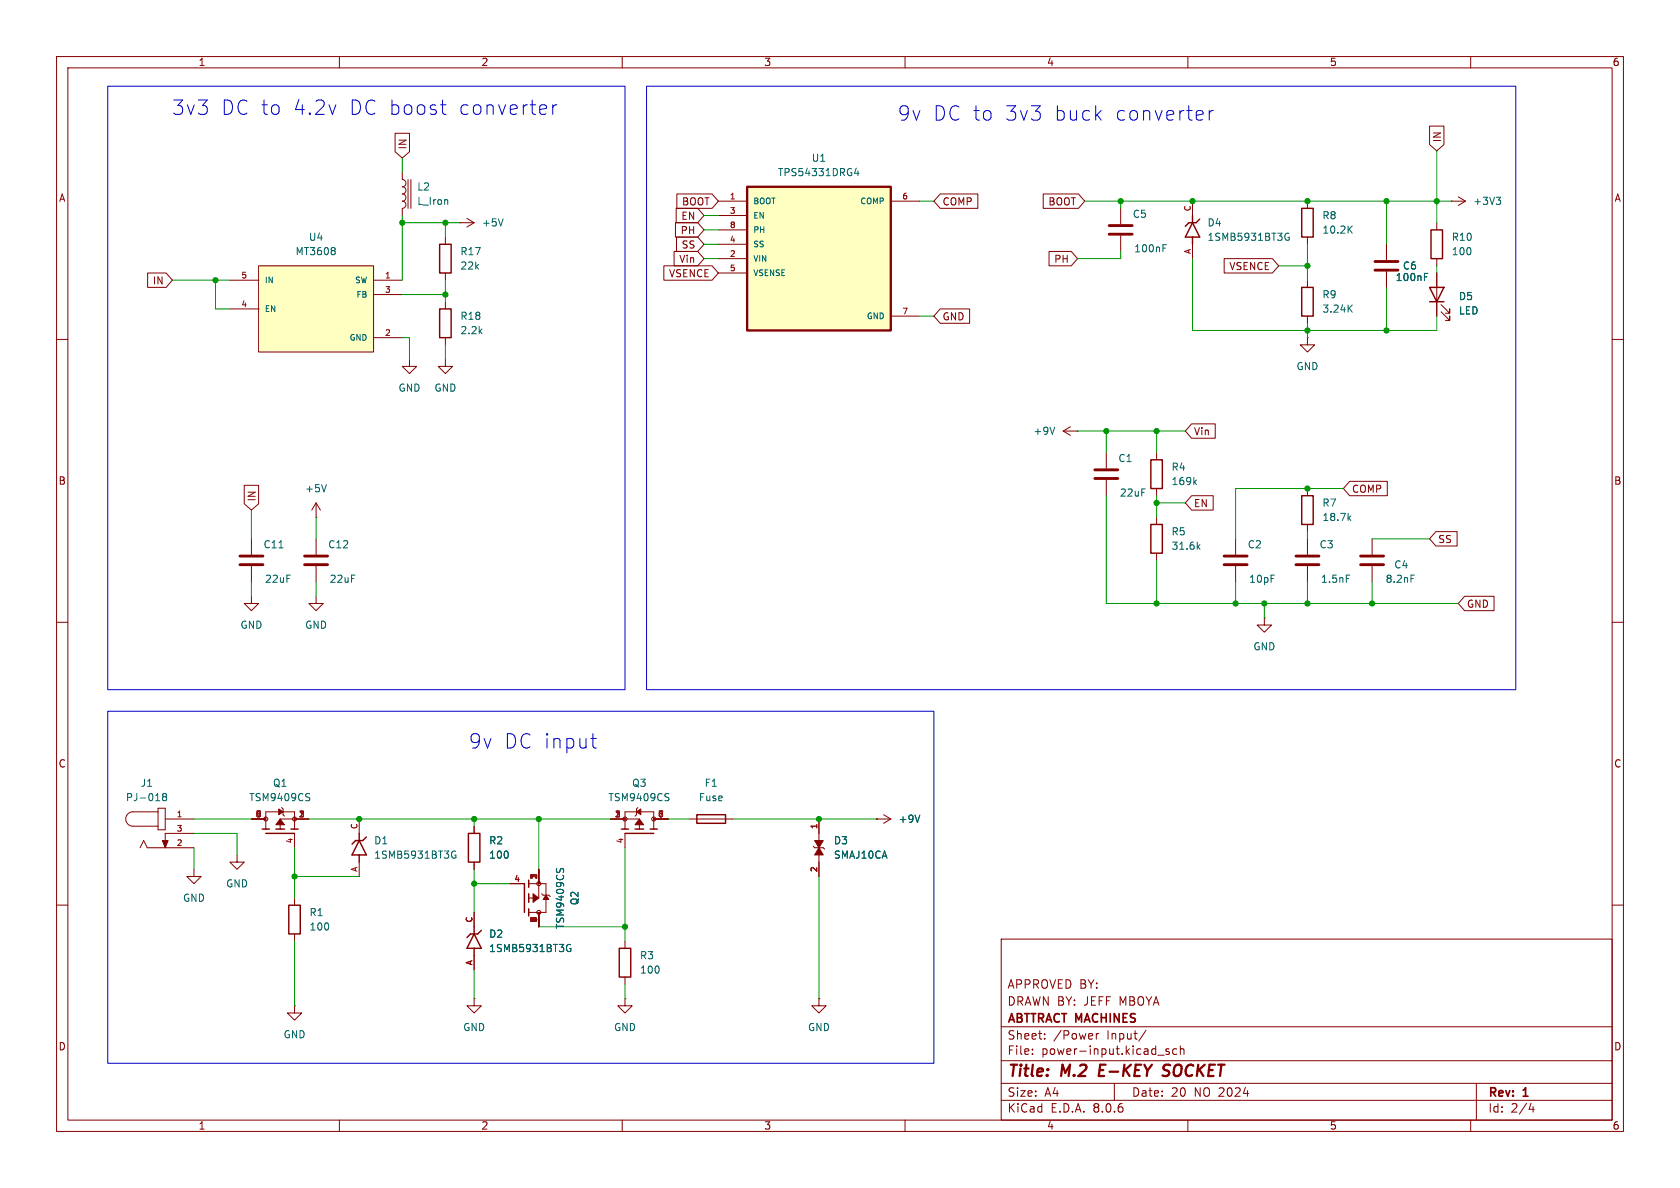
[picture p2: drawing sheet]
<svg xmlns="http://www.w3.org/2000/svg" width="297mm" height="210mm" viewBox="0 0 297 210" stroke-linecap="round" stroke-linejoin="round" font-family="sans-serif">
<g fill="none" stroke="#840000" stroke-width=".18">
<path d="M10 10h277v190h-277zM12 12h273v186h-273zM60 10v2M110 10v2M160 10v2M210 10v2M260 10v2M71.1 35.6a.64 .64 0 0 1 .7 .6 .64 .64 0 0 1-.7 .6v1.3M71.1 30.5v1.2a.64 .64 0 0 1 .7 .7 .64 .64 0 0 1-.7 .6 .64 .64 0 0 1 .7 .6 .64 .64 0 0 1-.7 .7 .64 .64 0 0 1 .7 .6 .64 .64 0 0 1-.7 .7M72.1 31.8v5M72.6 31.8v5M81.3 39.4h.1"/>
<path d="M81.3 39.4h2.5M82.5 38.6l1.3 .8M83.8 39.4l-1.3 .7M198.1 36.8v2.8M210.8 35.6v2.5M231.1 35.6v1.2M254 39.4v1.2M256.5 35.6h.1M256.5 35.6h2.6M257.8 34.8l1.3 .8M259.1 35.6l-1.3 .7M10 60h2"/>
<path d="M78.7 41.9v1.3M78.7 48.3v1.2M78.7 53.3v1.3M78.7 59.7v1.3M198.1 41.7v2.8M210.8 43.2v2.5M231.1 59.7v1.3h1.3l-1.3 1.2-1.2-1.2h1.2M231.1 59.7h.1M231.1 41.9v1.3M231.1 49.5v1.3M231.1 55.9v1.3M245.1 43.2v2.8"/>
<path d="M245.1 48v2.8M254 45.7v1.3M254 48.3v7.6M254.8 55.1l1.5 1.5v-.7v.7h-.8M254.8 53.8l1.5 1.6v-.8v.8h-.8M285 60h2M72.4 63.5v1.3h1.3l-1.3 1.2-1.3-1.2h1.3M78.7 63.5v1.3h1.3l-1.3 1.2-1.2-1.2h1.2M44.4 95.3v2.7M55.9 91.4h.1M55.9 88.9l-.8 1.3M55.9 88.9v2.5"/>
<path d="M55.9 88.9l.7 1.3M195.6 80v2.8M195.6 84.8v2.8M204.5 80v1.3M204.5 86.4v1.2M204.5 91.4v1.3M204.5 97.8v1.3M218.4 95.3v2.7M231.1 86.4v1.2M231.1 92.7v1.3M231.1 95.3v2.7M242.6 95.3v2.7"/>
<path d="M10 110h2M44.4 105.4v1.3h1.3l-1.3 1.3-1.2-1.3h1.2M44.4 100.1v2.8M55.9 105.4v1.3h1.2l-1.2 1.3-1.3-1.3h1.3M218.4 100.1v2.8M231.1 100.1v2.8M242.6 100.1v2.8M285 110h2M10 160h2M24.8 149.9l.6-1.3 .6 1.3h8.3M27.9 143.5h-4.4a1.27 1.27 0 0 0-1.3 1.3 1.27 1.27 0 0 0 1.3 1.3h4.4M27.9 142.9h1.3v3.8h-1.3z"/>
<path d="M29.2 144.8h5.1M34.3 153.7v1.2h1.3l-1.3 1.3-1.3-1.3h1.3M34.3 147.3h-5.1v2.6M41.9 151.1v1.3h1.3l-1.3 1.3-1.3-1.3h1.3M44.4 144.8h2.6M47 146.6v-3.1h5.1v3.1M49.8 142.7l.2 .3v1l.3 .3M52.1 147.3v2.6M52.1 158.8v1.2M54.6 144.8h-5.1v1.8M63.5 144.8v2.5M63.5 152.4v2.5"/>
<path d="M83.8 146.1v1.2M83.8 152.4v1.3M90.2 156.2h2.5M93.5 156.2h3v5.1h-3M95.2 153.7v5.1h-1.7M95.8 158l.2 .2h1l.3 .3M107.9 144.8h5.1v1.8M110.5 146.6v-3.1h5.1v3.1M110.5 147.3v2.6M112.8 142.7l-.3 .3v1l-.2 .3M115.6 144.8h2.5M121.9 144.8h7.6"/>
<path d="M143.8 149.6l.2 .3h1.5l.3 .2M144.8 144.8v3.8M144.8 151.1v3.8M154.9 144.8h.1M154.9 144.8h2.6M156.2 144l1.3 .8M157.5 144.8l-1.3 .7M285 160h2M52.1 177.8v1.3h1.2l-1.2 1.2-1.3-1.2h1.3M52.1 177.8h.1M52.1 165.1v1.3M83.8 176.5v1.3h1.3l-1.3 1.3-1.3-1.3h1.3"/>
<path d="M83.8 176.5h.1M83.8 161.3v2.5M83.8 168.9v2.6M95.2 161.3v2.5M110.5 176.5v1.3h1.3l-1.3 1.3-1.3-1.3h1.3M110.5 176.5h.1M110.5 166.4v1.2M110.5 172.7v1.3M144.8 176.5v1.3h1.2l-1.2 1.3-1.3-1.3h1.3M144.8 176.5h.1M177 166h108v32h-108zM60 198v2"/>
<path d="M110 198v2M160 198v2M177 194.5h108M177 191.5h108M177 187.5h108M177 181.5h108M182.5 186.3v.1M182.5 185.5v.1M184.7 183.6v.1M184.7 182.8v.1M193.8 182.7v1M194.2 182.7l-.2 .1-.2 .2"/>
<path d="M197 191.5v3M202.6 182.1l-1.3 2M204.7 186.5h1.1M206.7 185.5l-.4-.1-.2 .2 .1 .2 .5 .2v.3h-.6M208 185.5l-.4-.1-.3 .3v.4l.2 .2h.5M208.7 185.5l.2-.1 .3 .1 .1 .9M208.7 184.9v1.5M210 198v2M260 198v2M261 191.5v6.5M270.7 195l-.4 1.1h.9M271 195.6v1"/>
<circle cx="47" cy="144.8" r=".36"/>
<circle cx="52.1" cy="144.8" r=".36"/>
<circle cx="95.2" cy="156.2" r=".36"/>
<circle cx="110.5" cy="144.8" r=".36"/>
<circle cx="115.6" cy="144.8" r=".36"/>
<circle cx="95.2" cy="161.3" r=".36"/>
</g>
<path d="M194.5 188.2l-.2 2h.9M206.6 190a.85 .85 0 0 1-1.1 .1M206.6 188.2l-.7 .1a.46 .46 0 0 0-.2 .5 .46 .46 0 0 0 .3 .4l.6 .2" fill="none" stroke="#840000" stroke-width=".4"/>
<g fill="#840000" stroke="#840000" stroke-width=".18">
<path d="M144 148.6h1.5l-.7 1.3z"/>
<path d="M144.8 149.9l.7 1.2h-1.5z"/>
<path d="M28.7 148.6h1l-.5 1.3z"/>
<path d="M49.5 144.8l.8 1h-1.5z"/>
<path d="M49.3 143l.7 .5-.7 .5z"/>
<path d="M94.2 158l1 .8-1 .7z"/>
<path d="M96.5 158.2l.5 .8h-1z"/>
<path d="M113 144.8l.8 1h-1.5z"/>
<path d="M112.5 143.5l.8-.5v1z"/>
</g>
<g fill="none" stroke="#006464" stroke-width=".18">
<path d="M89 38.7l-.5 1.2M239.1 39.9l-.8 .8M264.5 34.9h.8l-.4 .5M265.1 35.4l.2 .2v.3l-.2 .2M205.6 43.9h.4M205.6 43.3h.6M227.7 41.9h.2v.5h-.5l-.2-.2M227.9 41.3h-.5l-.2 .2M238.5 54.5l.6 .7M238.5 40.5l.6 .7M239.1 53.9l-.8 .7M251.8 48.9h.4"/>
<path d="M251.8 48.3h.6M49.3 96.8h.7M57.7 85.7l-.4 1.2M211.2 85.2l.3 .5M211.5 84.8l-.4 .5M211.8 96.6l.3 .5M212.1 96.3l-.4 .4M238.4 91.5l.4 .5M238.8 91.2l-.5 .5M238 101.7h.6M249.4 101.7h.6M29 140.8l-.3-.2 .3-.3h.2l.3 .2-.3 .3"/>
<path d="M29 140.8l-.3 .3 .1 .3 .2 .1h.3l.2-.2v-.2l-.3-.3M29 140.8h.2M54.5 140.9l.3 .3-.3 .3M54.6 140.3h.2M80.4 151.2h.2l-.1 .4h-.4l-.2-.2M80.5 150.5h-.4l-.2 .2M98.4 153.5v.2M99 153.8l.3-.3 .3 .3M118 140.9l.3 .3-.3 .3M118.1 140.3h.2M162.6 144.1l-.4 1.3M100.7 167.7h.2v.5h-.5l-.2-.3"/>
<path d="M100.9 167h-.5l-.2 .3"/>
</g>
<g fill="none" stroke="#840000" stroke-width=".25">
<path d="M210.8 38.1v1.3M210.8 39.4l1.3 2.5h-2.6zM212.1 38.7l-.6 .7h-1.3l-.7 .6M230.1 36.8h2.1v5.1h-2.1zM77.7 43.2h2.1v5.1h-2.1zM77.7 54.6h2.1v5.1h-2.1zM210.8 41.9v1.3M230.1 50.8h2.1v5.1h-2.1zM252.7 50.8h2.6l-1.3 2.5zM252.7 53.3h2.6M253 40.6h2v5.1h-2zM203.5 92.7h2v5.1h-2z"/>
<path d="M203.5 81.3h2v5.1h-2zM230.1 87.6h2.1v5.1h-2.1zM46.4 146.6h1.2M47 147.3h5.1M48.8 146.6h1.5M51.4 146.6h1.3M63.5 147.3v1.3M63.5 151.1v1.3M63.5 148.6l1.3 2.5h-2.6zM64.8 148l-.7 .6h-1.2l-.7 .6M82.8 147.3h2v5.1h-2zM92.7 156.2v5.1"/>
<path d="M93.5 155.6v1.2M93.5 158v1.5M109.9 146.6h1.2M110.5 147.3h5.1M112.3 146.6h1.5M114.9 146.6h1.3M123.2 144h5.1v1.5h-5.1zM51.1 160h2v5.1h-2zM83.8 163.8v1.3M83.8 167.6v1.3M83.8 165.1l1.3 2.5h-2.6zM85.1 164.5l-.6 .6h-1.3l-.7 .6"/>
<path d="M93.5 160.7v1.2M109.5 167.6h2v5.1h-2z"/>
</g>
<g fill="none" stroke="#840000" stroke-width=".51">
<path d="M196.1 39.9h4.1M196.1 41.4h4.1M243.1 47.8h4M243.1 46.2h4M42.4 99.8h4.1M42.4 98.3h4.1M193.5 84.6h4.1M193.5 83.1h4.1M216.4 99.8h4.1M216.4 98.3h4.1M229.1 99.8h4.1M229.1 98.3h4.1"/>
<path d="M240.5 99.8h4.1M240.5 98.3h4.1"/>
</g>
<path d="M45.7 47h20.3v15.2h-20.3z" fill="#ffffc2"/>
<path d="M40.6 49.5h5.1M40.6 54.6h5.1M45.7 47h20.3v15.2h-20.3zM66 49.5h5.1M66 59.7h5.1M66 52.1h5.1M55.9 95.3v2.7M55.9 100.1v2.8" fill="none" stroke="#840000" stroke-width=".18"/>
<path d="M59.1 43.8l.2 .2-.2 .2M59.1 44.4l.2 .1-.2 .5" fill="none" stroke="#006464" stroke-width=".18"/>
<path d="M53.8 99.8h4.1M53.8 98.3h4.1" fill="none" stroke="#840000" stroke-width=".51"/>
<path d="M132.1 33h25.4v25.4h-25.4z" fill="#ffffc2"/>
<path d="M132.1 33h25.4v25.4h-25.4z" fill="none" stroke="#840000" stroke-width=".41"/>
<g fill="none" stroke="#840000" stroke-width=".18">
<path d="M69.8 23.6h2.6v3.2l-1.3 1.1-1.3-1.1zM119.4 39.4h3.9l1.2 1.2-1.2 1.3h-3.9zM119.5 36.8h3.8l1.2 1.3-1.2 1.3h-3.8zM119.7 34.3h6.2l1.1 1.3-1.1 1.2h-6.2zM127 35.6h5.1M127 38.1h5.1M157.5 35.6h5.1M166.2 34.3h6.7v2.5h-6.7l-1.1-1.2zM184.4 34.3h6.3l1.1 1.3-1.1 1.2h-6.3zM252.7 22.3h2.6v3.3l-1.3 1.1-1.3-1.1zM26.1 48.3h3.3l1.1 1.2-1.1 1.3h-3.3zM117.4 47h8.5l1.1 1.3-1.1 1.2h-8.5z"/>
<path d="M119.2 44.4h4.1l1.2 1.3-1.2 1.3h-4.1zM119.6 41.9h3.7l1.2 1.3-1.2 1.3h-3.7zM127 45.7h5.1M127 43.2h5.1M127 48.3h5.1M127 40.6h5.1M157.5 55.9h5.1M166.2 54.6h5.2v2.6h-5.2l-1.1-1.3zM185.5 44.4h3.9l1.1 1.3-1.1 1.3h-3.9zM216.4 45.7h8.5l1.2 1.3-1.2 1.3h-8.5zM245.1 43.2v2.8M245.1 48v2.8"/>
<path d="M254 48.3v2.5M254 53.3v2.6M188 76.2l1.2 .8M188 76.2h2.5M189.2 75.4l-1.2 .8M190.5 76.2h.1M210.7 74.9h4.1v2.6h-4.1l-1.2-1.3zM43.2 85.8h2.5v3.3l-1.3 1.1-1.2-1.1zM210.7 87.6h3.8v2.6h-3.8l-1.2-1.3zM238.6 85.1h6.7v2.5h-6.7l-1.1-1.2zM253.8 94h3.8v2.5h-3.8l-1.1-1.2zM223.5 109.2v1.3h1.3l-1.3 1.3-1.3-1.3h1.3"/>
<path d="M223.5 109.2h.1M258.9 105.4h5.2v2.6h-5.2l-1.1-1.3zM83.8 146.1v1.2M83.8 152.4v1.3M90.2 156.2h2.5M95.2 153.7v2.5M144.8 144.8v2.5M144.8 152.4v2.5M154.9 144.8h.1M83.8 161.3v2.5M83.8 168.9v2.6M95.2 161.3v2.5"/>
</g>
<path d="M151.4 29.7l-.3 .9h.8M151.7 30.2v.9M251.8 48.9h.4M251.8 48.3h.6M186.5 75.5l-.5 1.3M98.4 153.5v.2M99 153.8l.3-.3 .3 .3M162.6 144.1l-.4 1.3M100.7 167.7h.2v.5h-.5l-.2-.3M100.9 167h-.5l-.2 .3" fill="none" stroke="#006464" stroke-width=".18"/>
<path d="M19 15.2h91.5v106.7h-91.5zM77.9 18.5h.9M78.2 19.9l.2 .2 .4 .1M97.7 18.5v1.7M98.4 18.5a.65 .65 0 0 0-.7 .5M114.3 15.2h153.7v106.7h-153.7zM213.8 19.5v1.7M214.5 19.5a.65 .65 0 0 0-.7 .5M19 125.7h146.1v62.3h-146.1zM104.5 130.5h.9M104.8 131.9l.1 .2 .5 .1" fill="none" stroke="#0000c2" stroke-width=".18"/>
<g fill="none" stroke="#009600" stroke-width=".18">
<path d="M71.1 27.9v2.6M71.1 38.1v11.4M71.1 39.4h10.2M78.7 39.4v2.5M124.5 38.1h2.5M162.6 35.6h2.5M191.8 35.6h64.7M198.1 35.6v1.2M245.1 35.6v7.6M254 26.7v12.7M30.5 49.5h10.1M38.1 49.5v5.1h2.5"/>
<path d="M71.1 52.1h7.6M71.1 59.7h1.3v3.8M78.7 49.5v3.8M124.5 43.2h2.5M124.5 45.7h2.5M124.5 40.6h2.5M162.6 55.9h2.5M198.1 44.5v1.2h-7.6M210.8 45.7v12.7h43.2v-2.5M226.1 47h5M231.1 43.2v6.3M231.1 57.2v2.5"/>
<path d="M245.1 50.8v7.6M254 47v1.3M78.7 61v2.5M190.5 76.2h19M195.6 76.2v3.8M204.5 76.2v3.8M44.4 90.2v5.1M55.9 91.4v3.9M195.6 87.6v19.1h62.2M204.5 87.6v3.8M204.5 99.1v7.6M204.5 88.9h5"/>
<path d="M231.1 94v1.3M237.5 86.4h-19.1v8.9M242.6 95.3h10.1M44.4 102.9v2.5M55.9 102.9v2.5M218.4 102.9v3.8M223.5 106.7v2.5M231.1 102.9v3.8M242.6 102.9v3.8M34.3 144.8h10.1M34.3 147.3h7.6v3.8M34.3 149.9v3.8"/>
<path d="M52.1 154.9h11.4M52.1 149.9v8.9M54.6 144.8h53.3M83.8 156.2h6.4M83.8 144.8v1.3M83.8 153.7v7.6M95.2 144.8v8.9M110.5 149.9v16.5M118.1 144.8h3.8M129.5 144.8h25.4M144.8 154.9v21.6M52.1 166.4v11.4"/>
<path d="M83.8 171.5v5M95.2 163.8h15.3M110.5 174v2.5"/>
</g>
<g fill="#009600" stroke="#009600" stroke-width=".18">
<circle cx="231.1" cy="35.6" r=".46"/>
<circle cx="245.1" cy="35.6" r=".46"/>
<circle cx="198.1" cy="35.6" r=".46"/>
<circle cx="231.1" cy="47" r=".46"/>
<circle cx="210.8" cy="35.6" r=".46"/>
<circle cx="245.1" cy="58.4" r=".46"/>
<circle cx="254" cy="35.6" r=".46"/>
<circle cx="110.5" cy="163.8" r=".46"/>
<circle cx="78.7" cy="39.4" r=".46"/>
<circle cx="204.5" cy="88.9" r=".46"/>
<circle cx="204.5" cy="76.2" r=".46"/>
<circle cx="195.6" cy="76.2" r=".46"/>
<circle cx="204.5" cy="106.7" r=".46"/>
<circle cx="95.2" cy="144.8" r=".46"/>
<circle cx="144.8" cy="144.8" r=".46"/>
<circle cx="52.1" cy="154.9" r=".46"/>
<circle cx="63.5" cy="144.8" r=".46"/>
<circle cx="83.8" cy="144.8" r=".46"/>
<circle cx="83.8" cy="156.2" r=".46"/>
<circle cx="231.1" cy="86.4" r=".46"/>
<circle cx="231.1" cy="58.4" r=".46"/>
<circle cx="242.6" cy="106.7" r=".46"/>
<circle cx="223.5" cy="106.7" r=".46"/>
<circle cx="218.4" cy="106.7" r=".46"/>
<circle cx="231.1" cy="106.7" r=".46"/>
<circle cx="78.7" cy="52.1" r=".46"/>
<circle cx="38.1" cy="49.5" r=".46"/>
<circle cx="71.1" cy="39.4" r=".46"/>
</g>
<g font-size="3.5" fill="#0000c2">
<text x="30.4" y="20.6">3v3</text>
<text x="39" y="20.6">DC to</text>
<text x="51.6" y="20.6">4.2v</text>
<text x="61.5" y="20.6">DC boost</text>
<text x="80.7" y="20.6">converter</text>
<text x="158.7" y="21.6">9v</text>
<text x="164.9" y="21.6">DC to</text>
<text x="177.5" y="21.6">3v3</text>
<text x="186.1" y="21.6">buck</text>
<text x="196.9" y="21.6">converter</text>
<text x="82.8" y="132.6">9v</text>
<text x="89.1" y="132.6">DC input</text>
</g>
<g font-size="2.8" fill="#840000">
<text x="178" y="190.9">Title:</text>
<text x="187.7" y="190.9">M.2</text>
<text x="195.1" y="190.9">E-KEY</text>
<text x="207.3" y="190.9">SOCKET</text>
</g>
<g font-size="2.1" fill="#840000">
<text x="178" y="178">DRAWN BY: JEFF MBOYA</text>
<text x="178" y="175">APPROVED BY:</text>
<text x="178" y="184">Sheet:</text>
<text x="178" y="181.2">ABTTRACT MACHINES</text>
<text x="186.2" y="184">/Power</text>
<text x="195.7" y="184">Input/</text>
<text x="178" y="186.7">File:</text>
<text x="184.1" y="186.7">power-input.kicad_sch</text>
<text x="178" y="196.9">KiCad</text>
<text x="178" y="194.1">Size:</text>
<text x="184.7" y="194.1">A4</text>
<text x="185.7" y="196.9">E.D.A.</text>
<text x="193.3" y="196.9">8.0.6</text>
<text x="200" y="194.1">Date:</text>
<text x="207" y="194.1">20</text>
<text x="211.2" y="194.1">NO 2024</text>
<text x="263" y="194.3">Rev:</text>
<text x="263" y="196.9">Id:</text>
<text x="267.1" y="196.9">2/4</text>
<text x="269.4" y="194.3">1</text>
</g>
<g font-size="1.8" fill="#840000">
<text x="35" y="11.9">1</text>
<text x="85" y="11.9">2</text>
<text x="135" y="11.9">3</text>
<text x="185" y="11.9">4</text>
<text x="235" y="11.9">5</text>
<text x="285" y="11.9">6</text>
<text x="72.1" y="26.5" transform="rotate(-90 72.1 26.5)">IN</text>
<text x="255" y="25.2" transform="rotate(-90 255 25.2)">IN</text>
<text x="10.3" y="35.9">A</text>
<text x="285.3" y="35.9">A</text>
<text x="120.2" y="41.6">PH</text>
<text x="120.3" y="39.1">EN</text>
<text x="120.5" y="36.5">BOOT</text>
<text x="166.5" y="36.5">COMP</text>
<text x="185.2" y="36.5">BOOT</text>
<text x="120" y="46.7">Vin</text>
<text x="120.4" y="44.1">SS</text>
<text x="186.3" y="46.7">PH</text>
<text x="217.2" y="47.9">VSENCE</text>
<text x="26.9" y="50.5">IN</text>
<text x="118.2" y="49.2">VSENCE</text>
<text x="166.5" y="56.8">GND</text>
<text x="211" y="77.2">Vin</text>
<text x="10.3" y="85.9">B</text>
<text x="45.4" y="88.7" transform="rotate(-90 45.4 88.7)">IN</text>
<text x="211" y="89.9">EN</text>
<text x="238.9" y="87.3">COMP</text>
<text x="285.3" y="85.9">B</text>
<text x="254.2" y="96.2">SS</text>
<text x="259.2" y="107.6">GND</text>
<text x="10.3" y="135.9">C</text>
<text x="285.3" y="135.9">C</text>
<text x="10.3" y="185.9">D</text>
<text x="285.3" y="185.9">D</text>
<text x="35" y="199.9">1</text>
<text x="85" y="199.9">2</text>
<text x="135" y="199.9">3</text>
<text x="185" y="199.9">4</text>
<text x="235" y="199.9">5</text>
<text x="285" y="199.9">6</text>
</g>
<g font-size="1.8" fill="#006464">
<text x="143.4" y="28.8">U1</text>
<text x="73.7" y="33.9">L2</text>
<text x="137.4" y="31.3">TPS54331DRG4</text>
<text x="73.7" y="36.4">L_Iron</text>
<text x="85.1" y="40.2">+5V</text>
<text x="200.2" y="38.7">C5</text>
<text x="213.4" y="40.2">D4</text>
<text x="233.7" y="39">R8</text>
<text x="233.7" y="41.5">10.2K</text>
<text x="260.4" y="36.4">+3V3</text>
<text x="52.2" y="45.3">MT3608</text>
<text x="54.5" y="42.8">U4</text>
<text x="81.3" y="47.9">22k</text>
<text x="81.3" y="45.3">R17</text>
<text x="200.4" y="44.8">100nF</text>
<text x="213.4" y="42.8">1SMB5931BT3G</text>
<text x="247.9" y="47.9">C6</text>
<text x="256.6" y="42.8">R10</text>
<text x="256.6" y="45.3">100</text>
<text x="233.7" y="52.9">R9</text>
<text x="246.6" y="49.9">100nF</text>
<text x="257.8" y="53.3">D5</text>
<text x="81.3" y="59.3">2.2k</text>
<text x="81.3" y="56.7">R18</text>
<text x="233.7" y="55.5">3.24K</text>
<text x="257.8" y="55.8">LED</text>
<text x="229.1" y="65.6">GND</text>
<text x="70.4" y="69.4">GND</text>
<text x="76.7" y="69.4">GND</text>
<text x="182.6" y="77.1">+9V</text>
<text x="197.6" y="81.9">C1</text>
<text x="207" y="83.4">R4</text>
<text x="53.8" y="87.2">+5V</text>
<text x="197.9" y="88">22uF</text>
<text x="207" y="86">169k</text>
<text x="233.7" y="89.8">R7</text>
<text x="207" y="94.8">R5</text>
<text x="233.7" y="92.3">18.7k</text>
<text x="46.5" y="97.1">C11</text>
<text x="57.9" y="97.1">C12</text>
<text x="207" y="97.4">31.6k</text>
<text x="220.5" y="97.1">C2</text>
<text x="233.2" y="97.1">C3</text>
<text x="246.4" y="100.7">C4</text>
<text x="46.7" y="103.2">22uF</text>
<text x="58.2" y="103.2">22uF</text>
<text x="220.7" y="103.2">10pF</text>
<text x="233.4" y="103.2">1.5nF</text>
<text x="244.9" y="103.2">8.2nF</text>
<text x="42.4" y="111.4">GND</text>
<text x="53.8" y="111.4">GND</text>
<text x="221.5" y="115.2">GND</text>
<text x="22.2" y="141.8">PJ-018</text>
<text x="24.8" y="139.3">J1</text>
<text x="44" y="141.8">TSM9409CS</text>
<text x="48.2" y="139.3">Q1</text>
<text x="107.5" y="141.8">TSM9409CS</text>
<text x="111.7" y="139.3">Q3</text>
<text x="123.5" y="141.8">Fuse</text>
<text x="124.5" y="139.3">F1</text>
<text x="66" y="149.5">D1</text>
<text x="86.4" y="149.5">R2</text>
<text x="147.3" y="149.5">D3</text>
<text x="158.8" y="145.6">+9V</text>
<text x="66" y="152">1SMB5931BT3G</text>
<text x="86.4" y="152">100</text>
<text x="147.3" y="152">SMAJ10CA</text>
<text x="32.3" y="159.6">GND</text>
<text x="39.9" y="157.1">GND</text>
<text x="102.5" y="160.1" transform="rotate(-90 102.5 160.1)">Q2</text>
<text x="54.6" y="162.2">R1</text>
<text x="54.6" y="164.7">100</text>
<text x="86.4" y="166">D2</text>
<text x="99.9" y="164.3" transform="rotate(-90 99.9 164.3)">TSM9409CS</text>
<text x="86.4" y="168.5">1SMB5931BT3G</text>
<text x="113" y="169.8">R3</text>
<text x="113" y="172.3">100</text>
<text x="50" y="183.7">GND</text>
<text x="81.8" y="182.5">GND</text>
<text x="108.5" y="182.5">GND</text>
<text x="142.7" y="182.5">GND</text>
</g>
<g font-size="1.4" fill="#a90000">
<text x="128.9" y="35.3">1</text>
<text x="159.4" y="35.3">6</text>
<text x="128.9" y="37.8">3</text>
<text x="128.9" y="40.4">8</text>
<text x="210.6" y="37.5" transform="rotate(-90 210.6 37.5)">C</text>
<text x="128.9" y="45.5">2</text>
<text x="128.9" y="42.9">4</text>
<text x="210.6" y="45" transform="rotate(-90 210.6 45)">A</text>
<text x="42.6" y="49.3">5</text>
<text x="68" y="49.3">1</text>
<text x="68" y="51.8">3</text>
<text x="128.9" y="48">5</text>
<text x="42.6" y="54.4">4</text>
<text x="68" y="59.4">2</text>
<text x="159.4" y="55.6">7</text>
<text x="31.1" y="144.5">1</text>
<text x="31.1" y="149.6">2</text>
<text x="31.1" y="147.1">3</text>
<text x="45.1" y="144.5">7</text>
<text x="51.8" y="149.2" transform="rotate(-90 51.8 149.2)">4</text>
<text x="52.7" y="144.5">1</text>
<text x="63.2" y="146.7" transform="rotate(-90 63.2 146.7)">C</text>
<text x="108.6" y="144.5">1</text>
<text x="110.2" y="149.2" transform="rotate(-90 110.2 149.2)">4</text>
<text x="116.2" y="144.5">7</text>
<text x="144.5" y="146.7" transform="rotate(-90 144.5 146.7)">1</text>
<text x="63.2" y="154.2" transform="rotate(-90 63.2 154.2)">A</text>
<text x="90.8" y="156">4</text>
<text x="95" y="155.6" transform="rotate(-90 95 155.6)">1</text>
<text x="144.5" y="154.3" transform="rotate(-90 144.5 154.3)">2</text>
<text x="83.6" y="163.2" transform="rotate(-90 83.6 163.2)">C</text>
<text x="95" y="163.2" transform="rotate(-90 95 163.2)">7</text>
<text x="83.6" y="170.7" transform="rotate(-90 83.6 170.7)">A</text>
</g>
<g font-size="1.4" fill="#006464">
<text x="133.1" y="36.3">BOOT</text>
<text x="133.1" y="38.8">EN</text>
<text x="133.1" y="41.4">PH</text>
<text x="152" y="36.3">COMP</text>
<text x="133.1" y="46.5">VIN</text>
<text x="133.1" y="43.9">SS</text>
<text x="46.7" y="50.3">IN</text>
<text x="62.6" y="50.3">SW</text>
<text x="62.9" y="52.8">FB</text>
<text x="133.1" y="49">VSENSE</text>
<text x="46.7" y="55.3">EN</text>
<text x="153.1" y="56.6">GND</text>
<text x="61.7" y="60.4">GND</text>
</g>
</svg>
